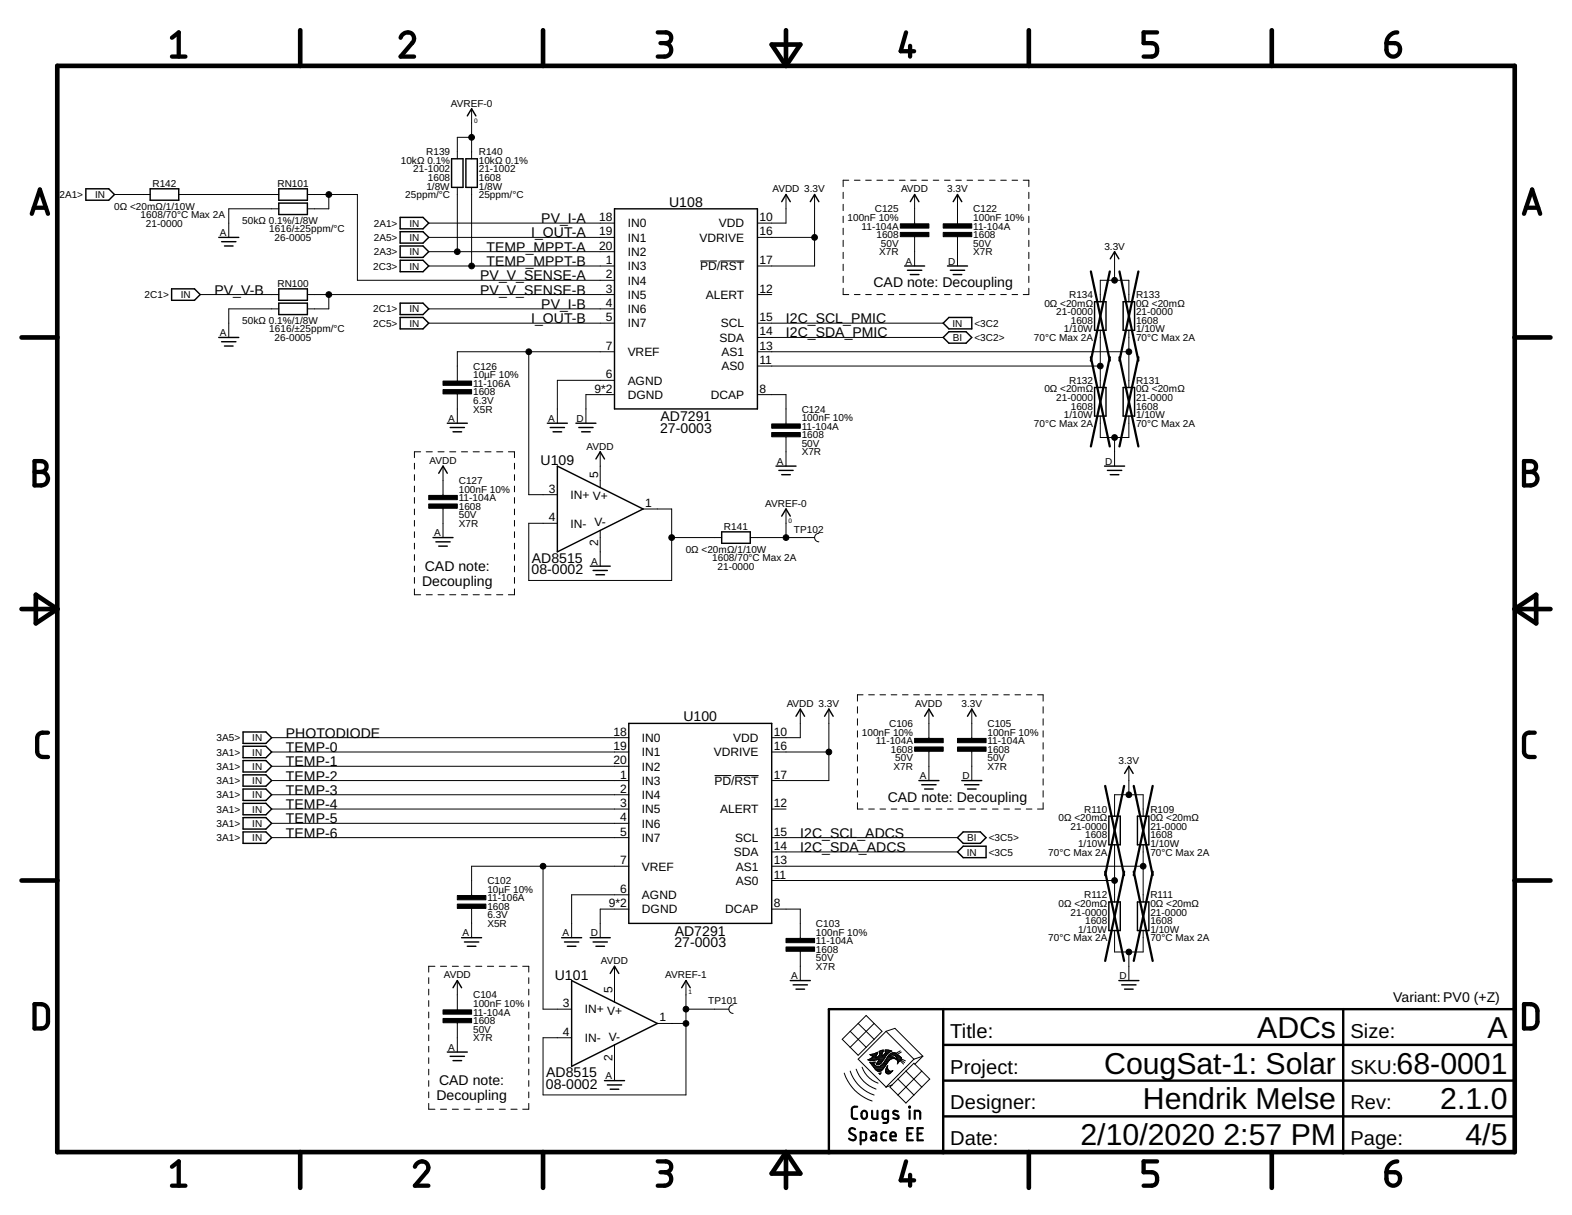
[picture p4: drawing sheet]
<svg xmlns="http://www.w3.org/2000/svg" width="279mm" height="216mm" viewBox="0 0 279 216" stroke-linecap="round" stroke-linejoin="round" font-family="sans-serif">
<g fill="none" stroke="#000" stroke-width=".18">
<path d="M83.8 19.3v8.9M20.3 34.6h6.4M31.8 34.6h17.8M49.6 37.1h-8.9v5.1M54.6 34.6h8.9v15.2h45.7M58.4 34.6v2.5h-3.8M76.2 39.6h33M81.3 33.3v11.4M83.8 33.3v14M83.8 24.4h-2.5v3.8M139.7 34.6v5h-5.1M144.8 34.6v12.7h-10.2"/>
<path d="M149.9 34.2v1.1M149.9 36.3v1.1M149.9 38.4v1.2M150.9 32h-1v1.2M151.8 32h1.1M153.9 32h1M155.9 32h1M157.9 32h1M159.9 32h1M161.9 32h1M162.6 34.6v5.2M163.9 32h1"/>
<path d="M165.9 32h1M167.9 32h1M169.9 32h1M170.2 34.6v5.2M171.9 32h1M173.9 32h1M175.9 32h1M177.9 32h1M179.9 32h1M181.9 32h1v1.2M182.9 34.2v1.1M182.9 36.3v1.1"/>
<path d="M182.9 38.4v1.2M35.6 52.3h14M49.6 54.9h-8.9v5.1M54.6 52.3h54.6M58.4 52.3v2.6h-3.8M76.2 42.2h33M76.2 44.7h33M76.2 47.3h33M76.2 54.9h33M76.2 57.4h33M124.5 46.4h2.9M128 46.4h4.3"/>
<path d="M134.6 52.3h2.6M134.6 42.2h10.2M134.6 57.4h33M134.6 60h33M149.9 51.2v1.1h1M149.9 40.6v1.1M149.9 42.7v1.1M149.9 44.8v1.2M149.9 46.9v1.2M149.9 49.1v1.1M151.8 52.3h1.1M153.9 52.3h1"/>
<path d="M155.9 52.3h1M157.9 52.3h1M159.9 52.3h1M161.9 52.3h1M162.6 42.1v5.2M163.9 52.3h1M165.9 52.3h1M167.9 52.3h1M169.9 52.3h1M170.2 42.1v5.2M171.9 52.3h1M173.9 52.3h1"/>
<path d="M175.9 52.3h1M177.9 52.3h1M179.9 52.3h1M182.9 40.6v1.1M182.9 42.7v1.1M182.9 44.8v1.2M182.9 46.9v1.2M182.9 49.1v1.1M182.9 51.2v1.1h-1M195.6 53.6v-3.8h5v3.8M195.6 58.7v10.2M198.1 44.7v5.1"/>
<path d="M200.6 58.7v10.2M81.3 70v5.2M94 62.5v25.4h5.1M109.2 62.5h-27.9v5.2M109.2 70.1h-5.1v5.1M109.2 67.6h-10.1v7.6M134.6 62.5h66M134.6 70.1h5.1v5.2M134.6 65h61M139.7 77.6v5.2M195.6 73.9v3.8h5v-3.8M198.1 77.7v5.1"/>
<path d="M73.7 82.3v1.1M73.7 84.3v1.1M73.7 86.4v1M73.7 88.4v1M73.7 90.4v1.1M73.7 92.5v1M73.7 94.5v1M73.7 96.5v1.1M73.7 98.6v1M74.8 80.3h-1.1v1M75.8 80.3h1M77.9 80.3h1"/>
<path d="M78.7 82.8v5.2M78.7 90.3v5.2M79.9 80.3h1.1M82 80.3h1.1M84.1 80.3h1.1M86.2 80.3h1.1M88.3 80.3h1.1M90.4 80.3h1v1M91.4 82.3v1.1M91.4 84.3v1.1M91.4 86.4v1M91.4 88.4v1"/>
<path d="M91.4 90.4v1.1M91.4 92.5v1M91.4 94.5v1M91.4 96.5v1.1M91.4 98.6v1M106.7 80.3v6.3M106.7 94.3v6.3M114.3 90.4h5.1v12.7h-25.4v-10.1h5.1M119.4 95.5h8.9M133.3 95.5h11.5M139.7 90.4v5.1M145.5 94.8a.76 .76 0 0 0-.7 .7 .76 .76 0 0 0 .7 .8"/>
<path d="M73.7 104.6v1.1h1.1M73.7 100.6v1M73.7 102.6v1.1M75.8 105.7h1M77.9 105.7h1M79.9 105.7h1.1M82 105.7h1.1M84.1 105.7h1.1M86.2 105.7h1.1M88.3 105.7h1.1M91.4 100.6v1M91.4 102.6v1.1"/>
<path d="M91.4 104.6v1.1h-1M48.3 131.1h63.5M48.3 133.6h63.5M48.3 136.2h63.5M48.3 138.7h63.5M127 137.8h3M130.6 137.8h4.2M137.2 133.6h10.1M142.2 126v5.1h-5M147.3 126v12.7h-10.1M152.4 125.6v1.1M152.4 127.7v1.2"/>
<path d="M152.4 129.9v1.1M152.4 132v1.1M152.4 134.1v1.2M152.4 136.2v1.2M152.4 138.4v1.1M153.4 123.5h-1v1.1M154.4 123.5h1M156.4 123.5h1M158.4 123.5h1M160.4 123.5h1M162.4 123.5h1M164.4 123.5h1"/>
<path d="M165.1 126v5.2M165.1 133.5v5.2M166.4 123.5h1M168.4 123.5h1M170.4 123.5h1M172.4 123.5h1M172.7 126v5.2M172.7 133.5v5.2M174.4 123.5h1M176.4 123.5h1M178.4 123.5h1M180.4 123.5h1"/>
<path d="M182.4 123.5h1M184.4 123.5h1v1.1M185.4 125.6v1.1M185.4 127.7v1.2M185.4 129.9v1.1M185.4 132v1.1M185.4 134.1v1.2M185.4 136.2v1.2M185.4 138.4v1.1M200.6 136.2v5M48.3 143.8h63.5M48.3 141.2h63.5"/>
<path d="M48.3 146.3h63.5M48.3 148.8h63.5M96.5 153.9v25.4h5.1M111.8 153.9h-28v5.2M111.8 159h-10.2v7.6M137.2 143.8h2.5M137.2 153.9h66M137.2 148.8h33M137.2 151.4h33M137.2 156.5h60.9M152.4 142.6v1.2h1M152.4 140.5v1.1"/>
<path d="M154.4 143.8h1M156.4 143.8h1M158.4 143.8h1M160.4 143.8h1M162.4 143.8h1M164.4 143.8h1M166.4 143.8h1M168.4 143.8h1M170.4 143.8h1M172.4 143.8h1M174.4 143.8h1M176.4 143.8h1"/>
<path d="M178.4 143.8h1M180.4 143.8h1M182.4 143.8h1M185.4 140.5v1.1M185.4 142.6v1.2h-1M198.1 145v-3.8h5.1v3.8M198.1 150.1v10.2M203.2 150.1v10.2M76.2 173.7v1.1M76.2 175.8v1M76.2 177.8v1M76.2 179.8v1.1"/>
<path d="M77.3 171.7h-1.1v1M78.3 171.7h1.1M80.4 171.7h1.1M81.3 174.2v5.3M82.5 171.7h1M83.8 161.4v5.2M84.6 171.7h1M86.6 171.7h1.1M88.7 171.7h1.1M90.8 171.7h1.1M92.9 171.7h1.1v1M94 173.7v1.1"/>
<path d="M94 175.8v1M94 177.8v1M94 179.8v1.1M109.2 171.7v6.4M111.8 161.5h-5.1v5.1M121.9 179.3h7.6M121.9 174.2v20.4h-25.4v-10.2h5.1M130.3 178.6a.76 .76 0 0 0-.8 .7 .76 .76 0 0 0 .8 .8M137.2 161.5h5v5.3M142.2 169v5.2M198.1 165.4v3.8h5.1v-3.8M200.6 169.2v5"/>
<path d="M76.2 196.1v1h1.1M76.2 181.9v1M76.2 183.9v1M76.2 185.9v1M76.2 188v1M76.2 190v1M76.2 192v1M76.2 194v1.1M78.3 197.1h1.1M80.4 197.1h1.1M81.3 181.7v5.2M82.5 197.1h1"/>
<path d="M84.6 197.1h1M86.6 197.1h1.1M88.7 197.1h1.1M90.8 197.1h1.1M94 181.9v1M94 183.9v1M94 185.9v1M94 188v1M94 190v1M94 192v1M94 194v1.1M94 196.1v1h-1.1"/>
<path d="M109.2 185.7v6.3M116.8 181.9h5.1M150.1 190.7a7.7 7.7 0 0 0 4.9 4.9M151.1 190.3a6.7 6.7 0 0 0 4.3 4.3M151.1 183.3l-1.4 1.4 2.8 2.8 2.9-2.8M151.1 183.3l2.8 2.8M152.2 190a5.6 5.6 0 0 0 3.5 3.5M152.5 181.9l1.4-1.5 2.9 2.9-1.4 1.4M152.5 181.9l-1.4 1.4M152.5 181.9l2.9 2.8M153.2 189.6a4.6 4.6 0 0 0 2.9 2.9M154.3 188.3h1.7"/>
<path d="M154.5 188.4h1M154.6 188.2h2.5M154.7 188.9h.7M154.7 187.5h1.1M154.8 189h.5M154.8 188h2.4M154.9 189.1h.4M154.9 187.6h.8M155 187.3h.9M155 188l-.8 .3 .8 .2 1.3-.3-.4 .7M155 189.2h.4M155 187.9h.7"/>
<path d="M155.1 189.4h.5M155.1 187.8l-.1 .2M155.1 187.7h.6M155.1 187.8h.6M155.2 189.5h.6M155.2 188.8h.3M155.2 189.6h2M155.3 189.7h1.8M155.4 181.9l-4.3 4.2M155.4 187.2h.6M155.4 188.9l.2-.2-1 .1a4 4 0 0 0 1.6 1.6l.4-.1M155.4 188.9l-.1 .1v.1"/>
<path d="M155.4 189.8h1.7M155.5 189.9h1.5M155.6 190.1h1.3M155.7 187.1h.3M155.7 187.9h1.6M155.7 190.2h1M155.7 187.6v.4M155.7 189h.8M155.8 189.1h.6M155.9 188.9h.7M155.9 190.3h.7M155.9 187h.1"/>
<path d="M156 187v.3l-.3 .3M156 187l-1.4 .4 .6 .3-.1 .1M156 188.8h.7M156 187.8h1.4M156 188.6h.8M156.1 188.5h.8M156.1 187.7h1.3M156.2 188.4h.8M156.2 187.6l-.5 .4M156.2 188.3h.9M156.2 187.6h.6M156.3 186.9h.7"/>
<path d="M156.3 190.8h.2M156.3 187.1h.5M156.3 187h.5M156.3 187.5h.5M156.4 187.3h.4M156.4 190.9h.1M156.4 189.5h.9M156.4 187.2h.4M156.4 186.8h.6M156.5 190.8l-.1 .1M156.6 190.6h.1M156.6 189.4h.8"/>
<path d="M156.6 190.6l-.4 .1 .2 .2M156.6 190.6l-.1 .2M156.7 189.2h.8M156.8 186.6h.2M156.8 187.2v.3M156.8 189.1h.7M156.9 187.6h.6M157 189h.6M157 186.9h-.2v.3M157 186.9v-.3l-.7 .2v.4l.1-.1-.2 .5M157 188.9h.7M157 187.5h.6"/>
<path d="M157.1 188.8h.7M157.2 187.3h.5M157.2 188.6h.7M157.3 187.2h.5M157.3 188.5h.7M157.3 186.8h1.1M157.3 186.6h.7M157.3 189.5l-.7 .8M157.4 188.4h.7M157.4 187.1h.5M157.4 190.4h1.1M157.4 190.3h.7"/>
<path d="M157.4 190.2v.3l.2 .3M157.4 190.2h.5M157.4 187h.7M157.4 190.5h1M157.4 190.1h.4M157.4 188.3h.8M157.5 190l-.1 .2M157.5 186.9h.8M157.5 183.3l4.9 4.9M157.5 183.3l-5 4.9 5 5M157.5 183.3l1.6-.6 4.9 5M157.5 189.9h.3"/>
<path d="M157.5 190.6h.8M157.5 188.2h1M157.5 189.8v.2M157.5 189.8h.3M157.6 189.7h.1M157.6 187.5l-1.1 1.5a.48 .48 0 0 1-.8 0l.2-.1M157.6 188h1.5M157.6 189.6l.2-.2v.7M157.6 189.6l-.1 .2M157.6 189.6h.1M157.6 190.8h.5M157.6 187.9h1.4"/>
<path d="M157.7 189.5h.1M157.7 188.9l-.4 .6M157.7 187.8h1M157.7 187.8a2.93 2.93 0 0 1-1.6 1.7h-.2l-.6-.4M157.8 187.2l-.2 .3M157.8 187.2l.7-.4-1.2-.2a.79 .79 0 0 1-.5 1v-.1M157.8 187.7h.4M157.8 190.1l.1 .1M157.9 190.2l.3 .2 .4-.1M157.9 187.6h.4M158 187.5h.6M158 187.5l-.3 .3"/>
<path d="M158.1 188.4l-.4 .5M158.1 187.3h1.4M158.2 190.8h-.6M158.3 187.2h1M158.5 190.4l-.3 .4M158.5 187.1h.6M158.6 190.3l.1-.1-.2 .2M158.6 190.3h.1M158.7 187.5h.9M159 187.6h.8M159.2 187.7h.7M159.2 188.2h.1"/>
<path d="M159.2 187.7l.2 .3M159.2 187.7l-.3-.2a.71 .71 0 0 0-.8 .3h.6l.6 .4-.6-.1-.6 .3M159.2 187.1h-.6l-.6 .4M159.2 187.1l.8 .7M159.3 187.8h.8M159.3 188.2l.2 .2M159.3 188.2h.1M159.3 188.3h.8M159.3 187.9h.9M159.4 188h.8M159.4 188v.2h-.1M159.4 188.2h.8"/>
<path d="M159.5 188.4h.5M159.5 188.4l.1 .5M159.5 188.5h.5M159.6 188.9l-.1 .2M159.6 188.6h.2M159.6 188.9h.1M159.6 191.7l2.8 2.9M159.6 188.8h.1M159.9 188.6l-.3 .3M160 188.5l.6 .6M160 188.5l-.1 .1M160 186.7l-.8 .5"/>
<path d="M160 187.8l.2 .1M160.1 188.3l.7 .5M160.2 188.2l.7 .3M160.2 186.9l-.7 .5M160.2 187.9l-.2 .6M161 190.3l1.4-1.4 2.8 2.8-1.4 1.5M161 190.3l-2.8 2.9 2.8 2.8 1.4-1.4M161 190.3l2.8 2.9M162.4 188.2l-4.9 5 1-.4M163.8 193.2l-1.4 1.4M163.8 190.3l-4.2 4.3M164 187.7l-1.6 .5"/>
<path d="M164 187.7l-1.4 1.4"/>
</g>
<g fill="none" stroke="#000" stroke-width=".83">
<path d="M10.2 11.7h259v193h-259zM53.4 5.4v6.3M96.5 5.4v6.3M137.2 7.9h5l-2.5 3.8zM139.7 5.4v6.3M182.9 5.4v6.3M226 5.4v6.3M3.8 60h6.4M269.2 60h6.4M3.8 108.2h6.4M6.4 105.7l3.8 2.5-3.8 2.6zM269.2 108.2h6.4"/>
<path d="M269.2 108.2l3.8-2.5v5.1zM3.8 156.5h6.4M269.2 156.5h6.4M53.4 204.7v6.4M96.5 204.7v6.4M139.7 204.7v6.4M139.7 204.7l2.5 3.8h-5zM182.9 204.7v6.4M226 204.7v6.4"/>
</g>
<g fill="none" stroke="#000" stroke-width=".76">
<path d="M30.6 6.7l1.2-.9v4.3M30.6 10.1h2.4M71.2 6.7a1.18 1.18 0 0 1 1.6-.9 1.18 1.18 0 0 1 .6 1.7l-2.2 2.6h2.4M116.9 5.8h1.4a.95 .95 0 0 1 1 .9 .95 .95 0 0 1-1 1h-.9M118.1 7.7a1.2 1.2 0 0 1 1.2 1.2 1.2 1.2 0 0 1-1.2 1.2h-1.2M161 5.8l-.9 3.3h2.4M161.8 8.1v2M205.7 5.8h-2.4v1.9h1.4a1.22 1.22 0 0 1 1 1.2 1.22 1.22 0 0 1-1 1.2h-1.4M246.4 7.7h1.5a1.2 1.2 0 0 1 .9 1.3 1.2 1.2 0 0 1-1.2 1 1.2 1.2 0 0 1-1.2-1.1zM248.3 5.8a1.92 1.92 0 0 0-1.9 1.9M5.7 38l1.4-4.3 1.4 4.3M6 36.9h2.2"/>
<path d="M270.9 38l1.4-4.3 1.4 4.3M271.2 36.9h2.2M6.1 81.9h1.2a.96 .96 0 0 1 1 1 .96 .96 0 0 1-1 1 1.2 1.2 0 0 1 1.2 1.2 1.2 1.2 0 0 1-1.2 1.2h-1.2zM6.1 83.9h1.2M270.9 81.9h1.2a.96 .96 0 0 1 .9 1 .96 .96 0 0 1-.9 1 1.2 1.2 0 0 1 1.2 1.2 1.2 1.2 0 0 1-1.2 1.2h-1.2zM270.9 83.9h1.2M8.5 130.2a1.65 1.65 0 0 0-1.6 .3l-.3 .6v2.4a1.01 1.01 0 0 0 1 1h.9M272.8 130.2a1.65 1.65 0 0 0-1.7 .3l-.2 .6v2.7l.2 .4a1.71 1.71 0 0 0 1.7 .3M6.1 178.4a2.43 2.43 0 0 1 2 .3l.3 .4 .1 .5v2.2l-.4 .7a2.35 2.35 0 0 1-2 .3zM270.9 178.4a2.43 2.43 0 0 1 1.9 .3l.3 .4 .2 .5-.1 2.2-.4 .7a2.35 2.35 0 0 1-1.9 .3zM30.6 207.3l1.2-.9v4.3M30.6 210.7h2.4"/>
<path d="M73.7 207.3a1.19 1.19 0 0 1 1.5-.9 1.19 1.19 0 0 1 .9 1.5l-2.4 2.8h2.4M116.9 206.4h1.4a.96 .96 0 0 1 1 .9 .96 .96 0 0 1-1 1h-.9M118.1 208.3a1.2 1.2 0 0 1 1.2 1.2 1.2 1.2 0 0 1-1.2 1.2h-1.2M161 206.4l-.9 3.3h2.4M161.8 208.8v1.9M205.7 206.4h-2.4v1.9h1.4a1.22 1.22 0 0 1 1 1.2 1.22 1.22 0 0 1-1 1.2h-1.4M246.4 208.3h1.5a1.2 1.2 0 0 1 .9 1.3 1.2 1.2 0 0 1-1.2 1.1 1.2 1.2 0 0 1-1.2-1.2zM248.3 206.4a1.95 1.95 0 0 0-1.9 1.9"/>
</g>
<path d="M167.6 179.3v25.4M238.7 179.3v25.4M269.2 179.3h-121.9v25.4M167.6 198.4h101.6M167.6 192h101.6M167.6 185.7h101.6" fill="none" stroke="#000" stroke-width=".42"/>
<g fill="none" stroke="#000" stroke-width=".38">
<path d="M152.4 196.7h-.5a.47 .47 0 0 0-.5 .4l.1 1.5 .2 .2h.7M153.2 197.5l.5-.1a.81 .81 0 0 1 0 1.4h-.3l-.2-.3-.1-.6zM155 197.4v1.2l.4 .2h.6v-1.4M157.8 198.8h-.7l-.2-.2v-.9l.2-.3h.7v1.8l-.2 .3h-.6M159.6 197.5a.54 .54 0 0 0-.9 .1l.1 .3 .9 .4v.4a.75 .75 0 0 1-.9 0M161.6 196.7h.1v.1h-.1zM161.7 197.4v1.4M162.6 198.8v-1.4l.8 .1 .2 1.3M152 200.7a.54 .54 0 0 0-.8-.1 .54 .54 0 0 0 0 .8l.7 .3a.49 .49 0 0 1 .1 .7 .49 .49 0 0 1-.6 .2l-.5-.3M153 202.6h.7l.2-.2v-1l-.2-.2h-.7v2.1M154.9 201.2h.6l.2 .2v1.2h-.5a.42 .42 0 0 1-.4-.4 .42 .42 0 0 1 .4-.4h.5M157.5 201.2h-.6l-.2 .3 .1 1 .7 .1"/>
<path d="M158.3 201.9h.9a.5 .5 0 0 0-.3-.7 .5 .5 0 0 0-.6 .5l.1 .8 .8 .1M161.3 201.4h.7M162.2 200.5h-.9v2.1h.9M163.1 201.4h.7M164 200.5h-.9v2.1h.9"/>
</g>
<g fill="none" stroke="#000" stroke-width=".25">
<path d="M15.3 33.5h4l1 1.1-1 1h-4zM26.7 33.5h5.1v2.1h-5.1zM49.6 33.5h5v2.1h-5zM49.6 36.1h5v2h-5zM71.1 38.6h4.1l1 1-1 1.1h-4.1zM80.3 28.2h2v5.1h-2zM82.8 28.2h2v5.1h-2zM83.1 20.6l.7-1.3 .8 1.3M109.2 37.1h25.4v35.6h-25.4zM138.9 35.8l.8-1.2 .8 1.2M144 35.8l.8-1.2 .7 1.2M161.8 35.8l.8-1.2 .7 1.2"/>
<path d="M169.4 35.8l.8-1.2 .7 1.2M30.5 51.3h4.1l1 1-1 1.1h-4.1zM38.9 60h3.5M38.9 42.2h3.5M39.4 42.9h2.5M39.9 43.7h1.5M49.6 51.3h5v2.1h-5zM49.6 53.9h5v2h-5zM71.1 56.4h4.1l1 1-1 1h-4.1zM71.1 53.9h4.1l1 1-1 1h-4.1zM71.1 43.7h4.1l1 1-1 1h-4.1zM71.1 41.2h4.1l1 1-1 1h-4.1z"/>
<path d="M71.1 46.2h4.1l1 1.1-1 1h-4.1zM160.8 47.3h3.5M161.3 48h2.5M161.8 48.8h1.5M168.4 47.3h3.6M168.7 56.4h4v2h-4l-1.1-1zM168.7 58.9h3l1 1.1-1 1h-3l-1.1-1zM168.9 48h2.5M169.4 48.8h1.5M194.5 53.6h2.1v5.1h-2.1zM197.3 46l.8-1.3 .8 1.3M199.6 53.6h2.1v5.1h-2.1z"/>
<path d="M39.4 60.7h2.5M39.9 61.5h1.5M79.5 75.2h3.6M80 76h2.5M80.5 76.7h1.5M97.3 75.2h3.5M97.8 76h2.5M98.3 76.7h1.5M102.4 75.2h3.5M102.9 76h2.5M103.4 76.7h1.5M194.5 68.9h2.1v5h-2.1z"/>
<path d="M199.6 68.9h2.1v5h-2.1zM77 95.5h3.5M77.5 96.3h2.5M78 84.1l.7-1.3 .8 1.3M78 97h1.5M99.1 82.8l15.2 7.6-15.2 7.7zM105.9 81.6l.8-1.3 .7 1.3M128.3 94.5h5v2h-5zM137.9 82.8h3.6M138.4 83.6h2.6M138.9 84.3h1.6M138.9 91.7l.8-1.3 .8 1.3"/>
<path d="M196.3 82.8h3.6M196.8 83.6h2.6M197.3 84.3h1.6M104.9 100.6h3.6M105.4 101.4h2.5M105.9 102.1h1.5M43.2 130.1h4.1l1 1-1 1h-4.1zM43.2 132.6h4.1l1 1-1 1h-4.1zM43.2 135.1h4.1l1 1.1-1 1h-4.1zM43.2 137.7h4.1l1 1-1 1h-4.1zM111.8 128.5h25.4v35.6h-25.4zM141.5 127.3l.7-1.3 .8 1.3"/>
<path d="M146.6 127.3l.7-1.3 .8 1.3M163.3 138.7h3.6M163.8 139.4h2.6M164.3 127.3l.8-1.3 .8 1.3M170.9 138.7h3.6M171.4 139.4h2.6M172 127.3l.7-1.3 .8 1.3M199.9 137.4l.7-1.2 .8 1.2M43.2 147.8h4.1l1 1-1 1.1h-4.1zM43.2 140.2h4.1l1 1-1 1h-4.1zM43.2 142.7h4.1l1 1.1-1 1h-4.1zM43.2 145.3h4.1l1 1-1 1h-4.1z"/>
<path d="M164.3 140.2h1.6M170.2 148.8l1-1h3l1.1 1-1.1 1.1h-3zM170.2 151.4l1-1h4.1v2h-4.1zM172 140.2h1.5M197.1 145h2v5.1h-2zM202.2 145h2v5.1h-2zM80.5 175.5l.8-1.3 .7 1.3M82 166.6h3.6M82.5 167.4h2.6M83.1 168.1h1.5M99.8 166.6h3.6M100.3 167.4h2.6"/>
<path d="M100.8 168.1h1.6M101.6 174.2l15.2 7.7-15.2 7.6zM104.9 166.6h3.6M105.4 167.4h2.5M105.9 168.1h1.5M108.5 173l.7-1.3 .8 1.3M121.2 175.5l.7-1.3 .8 1.3M140.5 174.2h3.5M141 175h2.5M141.5 175.8h1.5M197.1 160.3h2v5.1h-2zM198.9 174.2h3.5"/>
<path d="M199.4 175h2.5M199.9 175.8h1.5M202.2 160.3h2v5.1h-2zM79.5 186.9h3.6M80 187.7h2.5M80.5 188.5h1.5M107.4 192h3.6M107.9 192.8h2.6M108.5 193.5h1.5"/>
</g>
<g fill="#000" stroke="#000" stroke-width=".18">
<path d="M160 39.8h5.1v.7h-5.1zM167.6 39.8h5.1v.7h-5.1zM160 41.3h5.1v.8h-5.1zM167.6 41.3h5.1v.8h-5.1zM78.7 67.7h5.1v.8h-5.1zM78.7 69.2h5.1v.8h-5.1zM137.2 75.3h5v.8h-5zM137.2 76.9h5v.7h-5zM76.2 88h5.1v.8h-5.1zM76.2 89.6h5.1v.7h-5.1zM162.6 131.2h5v.8h-5zM162.6 132.7h5v.8h-5z"/>
<path d="M170.2 131.2h5.1v.8h-5.1zM170.2 132.7h5.1v.8h-5.1zM81.3 159.1h5.1v.8h-5.1zM78.7 179.5h5.1v.7h-5.1zM81.3 160.7h5.1v.7h-5.1zM139.7 166.8h5.1v.7h-5.1zM139.7 168.3h5.1v.7h-5.1zM78.7 181h5.1v.7h-5.1z"/>
</g>
<g fill="none" stroke="#000" stroke-width=".4">
<path d="M193.9 48.2l3.4 15.9M197.3 48.2l-3.4 15.9M199 48.2l3.3 15.9M202.3 48.2l-3.3 15.9M193.9 63.5l3.4 15.8M197.3 63.5l-3.4 15.8M199 63.5l3.3 15.8M202.3 63.5l-3.3 15.8M196.4 139.7l3.4 15.8M199.8 139.7l-3.4 15.8M201.5 139.7l3.4 15.8M204.9 139.7l-3.4 15.8"/>
<path d="M196.4 154.9l3.4 15.9M199.8 154.9l-3.4 15.9M201.5 154.9l3.4 15.9M204.9 154.9l-3.4 15.9"/>
</g>
<g fill="#000" stroke="#000" stroke-width=".18">
<circle cx="58.4" cy="34.6" r=".51"/>
<circle cx="83.8" cy="24.4" r=".51"/>
<circle cx="58.4" cy="52.3" r=".51"/>
<circle cx="81.3" cy="44.7" r=".51"/>
<circle cx="83.8" cy="47.3" r=".51"/>
<circle cx="144.8" cy="42.2" r=".51"/>
<circle cx="198.1" cy="49.8" r=".51"/>
<circle cx="94" cy="62.5" r=".51"/>
<circle cx="195.6" cy="65" r=".51"/>
<circle cx="198.1" cy="77.7" r=".51"/>
<circle cx="200.6" cy="62.5" r=".51"/>
<circle cx="119.4" cy="95.5" r=".51"/>
<circle cx="139.7" cy="95.5" r=".51"/>
<circle cx="147.3" cy="133.6" r=".51"/>
<circle cx="96.5" cy="153.9" r=".51"/>
<circle cx="198.1" cy="156.5" r=".51"/>
<circle cx="200.6" cy="141.2" r=".51"/>
<circle cx="203.2" cy="153.9" r=".51"/>
<circle cx="121.9" cy="179.3" r=".51"/>
<circle cx="200.6" cy="169.2" r=".51"/>
<circle cx="121.9" cy="181.9" r=".51"/>
</g>
<g font-size="5.4">
<text x="223.5" y="184.4">ADCs</text>
<text x="264.4" y="184.4">A</text>
<text x="196.3" y="190.8">CougSat-1: Solar</text>
<text x="248.2" y="190.8">68-0001</text>
<text x="203.1" y="197.1">Hendrik Melse</text>
<text x="256" y="197.1">2.1.0</text>
<text x="192" y="203.5">2/10/2020</text>
<text x="217.4" y="203.5">2:57 PM</text>
<text x="260.5" y="203.5">4/5</text>
</g>
<g font-size="3.6">
<text x="168.9" y="184.4">Title:</text>
<text x="240" y="184.4">Size:</text>
<text x="168.9" y="190.8">Project:</text>
<text x="240" y="190.8">SKU:</text>
<text x="168.9" y="197.1">Designer:</text>
<text x="240" y="197.1">Rev:</text>
<text x="168.9" y="203.5">Date:</text>
<text x="240" y="203.5">Page:</text>
</g>
<g font-size="2.5">
<text x="96.2" y="39.7">PV_I-A</text>
<text x="118.9" y="36.7">U108</text>
<text x="86.5" y="44.7">TEMP_MPPT-A</text>
<text x="86.5" y="47.3">TEMP_MPPT-B</text>
<text x="94.4" y="42.2">I_OUT-A</text>
<text x="38.1" y="52.3">PV_V-B</text>
<text x="85.3" y="49.8">PV_V_SENSE-A</text>
<text x="85.3" y="52.3">PV_V_SENSE-B</text>
<text x="155.2" y="51.1">CAD note: Decoupling</text>
<text x="94.4" y="57.4">I_OUT-B</text>
<text x="96.2" y="54.9">PV_I-B</text>
<text x="139.7" y="60">I2C_SDA_PMIC</text>
<text x="139.7" y="57.4">I2C_SCL_PMIC</text>
<text x="117.3" y="76.9">27-0003</text>
<text x="117.4" y="74.8">AD7291</text>
<text x="96.1" y="82.7">U109</text>
<text x="75.5" y="101.4">CAD note:</text>
<text x="94.5" y="102">08-0002</text>
<text x="94.5" y="100">AD8515</text>
<text x="75" y="104.1">Decoupling</text>
<text x="50.8" y="131.1">PHOTODIODE</text>
<text x="121.5" y="128.2">U100</text>
<text x="50.8" y="133.6">TEMP-0</text>
<text x="50.8" y="136.2">TEMP-1</text>
<text x="50.8" y="138.7">TEMP-2</text>
<text x="50.8" y="141.2">TEMP-3</text>
<text x="50.8" y="143.8">TEMP-4</text>
<text x="157.8" y="142.5">CAD note: Decoupling</text>
<text x="50.8" y="146.3">TEMP-5</text>
<text x="50.8" y="148.9">TEMP-6</text>
<text x="142.2" y="148.9">I2C_SCL_ADCS</text>
<text x="142.2" y="151.4">I2C_SDA_ADCS</text>
<text x="119.9" y="166.2">AD7291</text>
<text x="119.9" y="168.3">27-0003</text>
<text x="98.6" y="174.1">U101</text>
<text x="247.6" y="178.1">Variant: PV0 (+Z)</text>
<text x="97.1" y="191.4">AD8515</text>
<text x="77.6" y="195.5">Decoupling</text>
<text x="78" y="192.9">CAD note:</text>
<text x="97" y="193.4">08-0002</text>
</g>
<g font-size="2.1">
<text x="106.5" y="39.3">18</text>
<text x="106.5" y="41.8">19</text>
<text x="111.6" y="40.4">IN0</text>
<text x="127.8" y="40.4">VDD</text>
<text x="135" y="41.8">16</text>
<text x="135" y="39.3">10</text>
<text x="106.5" y="44.4">20</text>
<text x="107.7" y="46.9">1</text>
<text x="111.6" y="43">IN1</text>
<text x="111.6" y="45.5">IN2</text>
<text x="124.3" y="43">VDRIVE</text>
<text x="135" y="46.9">17</text>
<text x="107.7" y="49.5">2</text>
<text x="107.7" y="52">3</text>
<text x="111.6" y="48">IN3</text>
<text x="111.6" y="50.6">IN4</text>
<text x="111.6" y="53.1">IN5</text>
<text x="124.4" y="48">PD/RST</text>
<text x="125.4" y="53.1">ALERT</text>
<text x="135" y="52">12</text>
<text x="107.7" y="54.5">4</text>
<text x="107.7" y="57.1">5</text>
<text x="111.6" y="55.7">IN6</text>
<text x="111.6" y="58.2">IN7</text>
<text x="128.1" y="58.2">SCL</text>
<text x="135" y="59.6">14</text>
<text x="135" y="57.1">15</text>
<text x="107.7" y="62.2">7</text>
<text x="111.6" y="63.3">VREF</text>
<text x="127.9" y="60.7">SDA</text>
<text x="128.3" y="63.3">AS1</text>
<text x="128.3" y="65.8">AS0</text>
<text x="135" y="62.2">13</text>
<text x="135" y="64.7">11</text>
<text x="105.7" y="69.8">9*2</text>
<text x="107.7" y="67.2">6</text>
<text x="111.6" y="70.9">DGND</text>
<text x="111.6" y="68.3">AGND</text>
<text x="126.4" y="70.9">DCAP</text>
<text x="135" y="69.8">8</text>
<text x="97.5" y="87.5">3</text>
<text x="101.4" y="88.7">IN+ V+</text>
<text x="106.3" y="85" transform="rotate(-90 106.3 85)">5</text>
<text x="97.5" y="92.6">4</text>
<text x="101.4" y="93.7">IN- V-</text>
<text x="114.7" y="90.1">1</text>
<text x="106.3" y="97.1" transform="rotate(-90 106.3 97.1)">2</text>
<text x="109" y="130.7">18</text>
<text x="114.1" y="131.8">IN0</text>
<text x="130.3" y="131.8">VDD</text>
<text x="137.5" y="130.7">10</text>
<text x="109" y="133.3">19</text>
<text x="109" y="135.8">20</text>
<text x="114.1" y="134.4">IN1</text>
<text x="114.1" y="136.9">IN2</text>
<text x="126.9" y="134.4">VDRIVE</text>
<text x="137.5" y="133.3">16</text>
<text x="110.2" y="138.3">1</text>
<text x="110.2" y="140.9">2</text>
<text x="110.2" y="143.4">3</text>
<text x="114.1" y="139.5">IN3</text>
<text x="114.1" y="142">IN4</text>
<text x="127" y="139.5">PD/RST</text>
<text x="137.5" y="138.3">17</text>
<text x="137.5" y="143.4">12</text>
<text x="110.2" y="146">4</text>
<text x="110.2" y="148.5">5</text>
<text x="114.1" y="144.5">IN5</text>
<text x="114.1" y="147.1">IN6</text>
<text x="114.1" y="149.6">IN7</text>
<text x="128" y="144.5">ALERT</text>
<text x="130.7" y="149.6">SCL</text>
<text x="137.5" y="148.5">15</text>
<text x="110.2" y="153.6">7</text>
<text x="114.1" y="154.7">VREF</text>
<text x="130.4" y="152.2">SDA</text>
<text x="130.8" y="154.7">AS1</text>
<text x="137.5" y="153.6">13</text>
<text x="137.5" y="151">14</text>
<text x="108.2" y="161.2">9*2</text>
<text x="110.2" y="158.7">6</text>
<text x="114.1" y="159.8">AGND</text>
<text x="130.8" y="157.2">AS0</text>
<text x="137.5" y="156.1">11</text>
<text x="137.5" y="161.2">8</text>
<text x="114.1" y="162.3">DGND</text>
<text x="128.9" y="162.3">DCAP</text>
<text x="100.1" y="179">3</text>
<text x="108.9" y="176.4" transform="rotate(-90 108.9 176.4)">5</text>
<text x="100.1" y="184.1">4</text>
<text x="103.9" y="180.1">IN+ V+</text>
<text x="103.9" y="185.2">IN- V-</text>
<text x="117.2" y="181.5">1</text>
<text x="108.9" y="188.5" transform="rotate(-90 108.9 188.5)">2</text>
</g>
<g font-size="1.8">
<text x="80.1" y="19">AVREF-0</text>
<text x="71.2" y="29.1">10kΩ 0.1%</text>
<text x="75.7" y="27.6">R139</text>
<text x="85.1" y="29.1">10kΩ 0.1%</text>
<text x="85.1" y="27.6">R140</text>
<text x="10.6" y="35.2">2A1&gt;</text>
<text x="16.9" y="35.2">IN</text>
<text x="27.1" y="33.2">R142</text>
<text x="49.3" y="33.2">RN101</text>
<text x="72" y="35.2">25ppm/°C</text>
<text x="73.5" y="30.6">21-1002</text>
<text x="75.8" y="33.7">1/8W</text>
<text x="76" y="32.2">1608</text>
<text x="85.1" y="32.2">1608</text>
<text x="85.1" y="33.7">1/8W</text>
<text x="85.1" y="35.2">25ppm/°C</text>
<text x="85.1" y="30.6">21-1002</text>
<text x="137.3" y="34.2">AVDD 3.3V</text>
<text x="160.1" y="34.2">AVDD</text>
<text x="168.4" y="34.2">3.3V</text>
<text x="20.3" y="37.2">0Ω &lt;20mΩ/1/10W</text>
<text x="25" y="38.8">1608/70°C Max 2A</text>
<text x="25.9" y="40.3">21-0000</text>
<text x="39" y="41.9">A</text>
<text x="43" y="39.8">50kΩ 0.1%/1/8W</text>
<text x="47.9" y="41.3">1616/±25ppm/°C</text>
<text x="66.4" y="40.3">2A1&gt;</text>
<text x="72.8" y="40.3">IN</text>
<text x="150.6" y="39.3">100nF 10%</text>
<text x="153.1" y="40.8">11-104A</text>
<text x="155.5" y="37.7">C125</text>
<text x="173" y="40.8">11-104A</text>
<text x="173" y="39.3">100nF 10%</text>
<text x="173" y="37.7">C122</text>
<text x="48.8" y="42.8">26-0005</text>
<text x="66.3" y="47.9">2C3&gt;</text>
<text x="66.4" y="45.4">2A3&gt;</text>
<text x="66.4" y="42.8">2A5&gt;</text>
<text x="72.8" y="45.4">IN</text>
<text x="72.8" y="47.9">IN</text>
<text x="72.8" y="42.8">IN</text>
<text x="155.8" y="42.3">1608</text>
<text x="156.3" y="45.4">X7R</text>
<text x="156.6" y="43.8">50V</text>
<text x="160.9" y="47">A</text>
<text x="168.5" y="47">D</text>
<text x="173" y="42.3">1608</text>
<text x="173" y="43.8">50V</text>
<text x="173" y="45.4">X7R</text>
<text x="196.3" y="44.3">3.3V</text>
<text x="25.7" y="53">2C1&gt;</text>
<text x="32.1" y="53">IN</text>
<text x="49.3" y="51">RN100</text>
<text x="190" y="53">R134</text>
<text x="201.9" y="53">R133</text>
<text x="39" y="59.7">A</text>
<text x="43" y="57.6">50kΩ 0.1%/1/8W</text>
<text x="47.9" y="59.1">1616/±25ppm/°C</text>
<text x="66.3" y="58.1">2C5&gt;</text>
<text x="66.3" y="55.5">2C1&gt;</text>
<text x="72.8" y="58.1">IN</text>
<text x="72.8" y="55.5">IN</text>
<text x="169.3" y="58.1">IN</text>
<text x="173.2" y="58.1">&lt;3C2</text>
<text x="185.6" y="54.5">0Ω &lt;20mΩ</text>
<text x="187.7" y="56">21-0000</text>
<text x="189.1" y="59.1">1/10W</text>
<text x="190.3" y="57.6">1608</text>
<text x="201.9" y="57.6">1608</text>
<text x="201.9" y="59.1">1/10W</text>
<text x="201.9" y="56">21-0000</text>
<text x="201.9" y="54.5">0Ω &lt;20mΩ</text>
<text x="48.8" y="60.6">26-0005</text>
<text x="84.1" y="65.7">C126</text>
<text x="169.3" y="60.6">BI</text>
<text x="173.2" y="60.6">&lt;3C2&gt;</text>
<text x="183.8" y="60.6">70°C Max 2A</text>
<text x="201.9" y="60.6">70°C Max 2A</text>
<text x="84.1" y="68.7">11-106A</text>
<text x="84.1" y="70.3">1608</text>
<text x="84.1" y="71.8">6.3V</text>
<text x="84.1" y="67.2">10µF 10%</text>
<text x="185.6" y="69.7">0Ω &lt;20mΩ</text>
<text x="187.7" y="71.3">21-0000</text>
<text x="190" y="68.2">R132</text>
<text x="201.9" y="71.3">21-0000</text>
<text x="201.9" y="69.7">0Ω &lt;20mΩ</text>
<text x="201.9" y="68.2">R131</text>
<text x="79.7" y="75">A</text>
<text x="84.1" y="73.3">X5R</text>
<text x="97.5" y="75">A</text>
<text x="102.5" y="75">D</text>
<text x="142.5" y="76.3">11-104A</text>
<text x="142.5" y="77.9">1608</text>
<text x="142.5" y="74.8">100nF 10%</text>
<text x="142.5" y="73.3">C124</text>
<text x="183.8" y="75.8">70°C Max 2A</text>
<text x="189.1" y="74.3">1/10W</text>
<text x="190.3" y="72.8">1608</text>
<text x="201.9" y="72.8">1608</text>
<text x="201.9" y="74.3">1/10W</text>
<text x="201.9" y="75.8">70°C Max 2A</text>
<text x="76.3" y="82.4">AVDD</text>
<text x="104.3" y="79.9">AVDD</text>
<text x="138.1" y="82.6">A</text>
<text x="142.5" y="79.4">50V</text>
<text x="142.5" y="80.9">X7R</text>
<text x="196.5" y="82.6">D</text>
<text x="81.5" y="89">11-104A</text>
<text x="81.5" y="87.5">100nF 10%</text>
<text x="81.5" y="86">C127</text>
<text x="77.1" y="95.3">A</text>
<text x="81.5" y="90.6">1608</text>
<text x="81.5" y="92.1">50V</text>
<text x="81.5" y="93.6">X7R</text>
<text x="128.7" y="94.1">R141</text>
<text x="136" y="90.1">AVREF-0</text>
<text x="141.1" y="94.6">TP102</text>
<text x="105.1" y="100.3">A</text>
<text x="121.9" y="98.2">0Ω &lt;20mΩ/1/10W</text>
<text x="126.6" y="99.7">1608/70°C Max 2A</text>
<text x="127.5" y="101.2">21-0000</text>
<text x="139.8" y="125.6">AVDD 3.3V</text>
<text x="162.7" y="125.6">AVDD</text>
<text x="170.9" y="125.6">3.3V</text>
<text x="38.5" y="131.7">3A5&gt;</text>
<text x="44.8" y="131.7">IN</text>
<text x="153.2" y="130.7">100nF 10%</text>
<text x="158" y="129.2">C106</text>
<text x="175.5" y="130.7">100nF 10%</text>
<text x="175.5" y="129.2">C105</text>
<text x="38.5" y="134.3">3A1&gt;</text>
<text x="38.5" y="136.8">3A1&gt;</text>
<text x="44.8" y="134.3">IN</text>
<text x="44.8" y="136.8">IN</text>
<text x="155.7" y="132.2">11-104A</text>
<text x="158.3" y="133.7">1608</text>
<text x="158.8" y="136.8">X7R</text>
<text x="159.1" y="135.3">50V</text>
<text x="175.5" y="132.2">11-104A</text>
<text x="175.5" y="133.7">1608</text>
<text x="175.5" y="135.3">50V</text>
<text x="175.5" y="136.8">X7R</text>
<text x="198.8" y="135.8">3.3V</text>
<text x="38.5" y="139.3">3A1&gt;</text>
<text x="38.5" y="141.9">3A1&gt;</text>
<text x="44.8" y="139.3">IN</text>
<text x="44.8" y="141.9">IN</text>
<text x="163.5" y="138.4">A</text>
<text x="171.1" y="138.4">D</text>
<text x="38.5" y="144.4">3A1&gt;</text>
<text x="38.5" y="146.9">3A1&gt;</text>
<text x="38.5" y="149.5">3A1&gt;</text>
<text x="44.8" y="144.4">IN</text>
<text x="44.8" y="146.9">IN</text>
<text x="44.8" y="149.5">IN</text>
<text x="171.9" y="149.5">BI</text>
<text x="175.7" y="149.5">&lt;3C5&gt;</text>
<text x="188.2" y="145.9">0Ω &lt;20mΩ</text>
<text x="190.3" y="147.5">21-0000</text>
<text x="192.7" y="144.4">R110</text>
<text x="192.9" y="149">1608</text>
<text x="204.5" y="149">1608</text>
<text x="204.5" y="147.5">21-0000</text>
<text x="204.5" y="145.9">0Ω &lt;20mΩ</text>
<text x="204.5" y="144.4">R109</text>
<text x="171.8" y="152">IN</text>
<text x="175.7" y="152">&lt;3C5</text>
<text x="186.3" y="152">70°C Max 2A</text>
<text x="191.6" y="150.5">1/10W</text>
<text x="204.5" y="150.5">1/10W</text>
<text x="204.5" y="152">70°C Max 2A</text>
<text x="86.6" y="160.2">11-106A</text>
<text x="86.6" y="161.7">1608</text>
<text x="86.6" y="158.6">10µF 10%</text>
<text x="86.6" y="157.1">C102</text>
<text x="188.2" y="161.2">0Ω &lt;20mΩ</text>
<text x="192.7" y="159.6">R112</text>
<text x="204.5" y="161.2">0Ω &lt;20mΩ</text>
<text x="204.5" y="159.6">R111</text>
<text x="82.2" y="166.4">A</text>
<text x="86.6" y="163.2">6.3V</text>
<text x="86.6" y="164.7">X5R</text>
<text x="100" y="166.4">A</text>
<text x="105" y="166.4">D</text>
<text x="145" y="167.8">11-104A</text>
<text x="145" y="166.2">100nF 10%</text>
<text x="145" y="164.7">C103</text>
<text x="186.3" y="167.3">70°C Max 2A</text>
<text x="190.3" y="162.7">21-0000</text>
<text x="191.6" y="165.7">1/10W</text>
<text x="192.9" y="164.2">1608</text>
<text x="204.5" y="164.2">1608</text>
<text x="204.5" y="165.7">1/10W</text>
<text x="204.5" y="167.3">70°C Max 2A</text>
<text x="204.5" y="162.7">21-0000</text>
<text x="78.9" y="173.9">AVDD</text>
<text x="106.8" y="171.3">AVDD</text>
<text x="118.2" y="173.9">AVREF-1</text>
<text x="140.6" y="174">A</text>
<text x="145" y="169.3">1608</text>
<text x="145" y="170.8">50V</text>
<text x="145" y="172.3">X7R</text>
<text x="199" y="174">D</text>
<text x="84.1" y="178.9">100nF 10%</text>
<text x="84.1" y="177.4">C104</text>
<text x="125.9" y="178.4">TP101</text>
<text x="84.1" y="180.5">11-104A</text>
<text x="84.1" y="182">1608</text>
<text x="84.1" y="183.5">50V</text>
<text x="84.1" y="185">X7R</text>
<text x="79.7" y="186.7">A</text>
<text x="107.6" y="191.8">A</text>
</g>
<g font-size="1.1">
<text x="84.3" y="21.8">0</text>
<text x="140.1" y="92.9">0</text>
<text x="122.4" y="176.7">1</text>
</g>
</svg>
